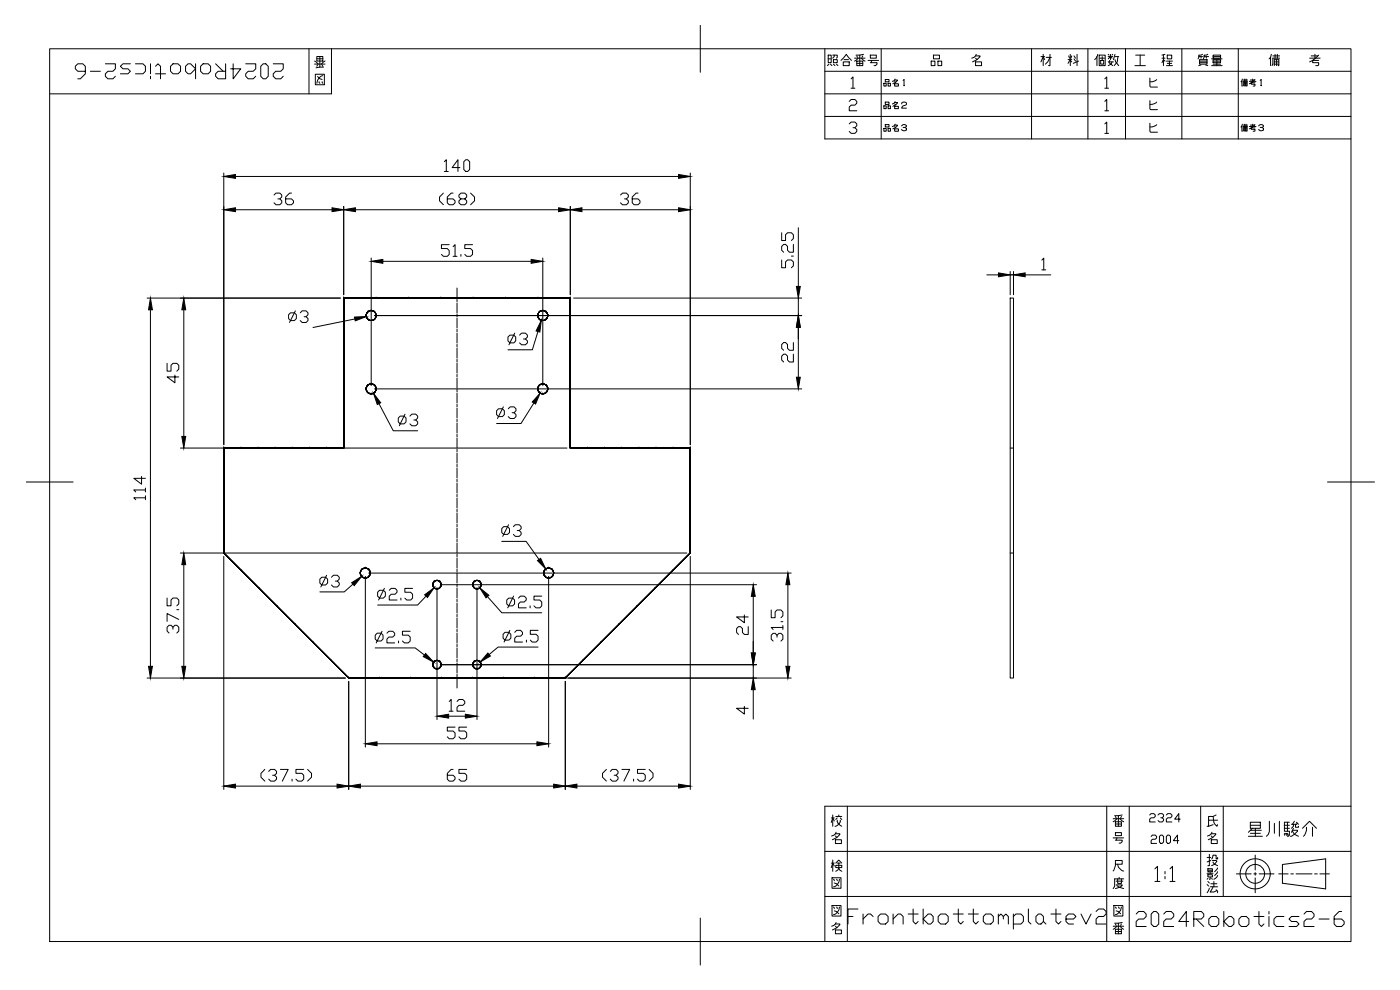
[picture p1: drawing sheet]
<svg xmlns="http://www.w3.org/2000/svg" width="420mm" height="297mm" viewBox="0 0 420 297" stroke-linecap="round" stroke-linejoin="round" font-family="sans-serif">
<g fill="none" stroke="#000" stroke-width=".3">
<path d="M14.9 14.6h390.5v267.9h-390.5zM92.7 14.6v13.6M99.5 14.6v13.6h-84.6M210.2 7.6v14.1M247.5 14.6v27.1h157.9M264.5 14.6v27.1M309.6 14.6v27.1M326.5 14.6v27.1M337.8 14.6v27.1M354.7 14.6v27.1M371.6 14.6v27.1M94.6 22.3h2.7v3.1h-2.7z"/>
<path d="M95.3 23l.7 .6 .7 .2M95.8 24.5l.2 .5M96.7 24.5l.2 .5M96.9 22.7a2.16 2.16 0 0 0-1.8 2.3M247.5 21.4h157.9M247.5 28.2h157.9M247.5 34.9h157.9M254.9 37.2l.5-.6h1.2l.5 .6v.5l-.5 .6h-.6M254.9 30.4l.5-.5h1.2l.5 .5v.6l-.5 .5h-1.2l-.5 .6v1.1h2.2M255.4 23.7l.6-.6v3.4M255.4 26.5h1.2M256.6 38.3l.5 .6v.5l-.5 .6h-1.2l-.5-.6"/>
<path d="M331.6 37.2l.5-.6v3.4M331.6 23.7l.5-.6v3.4M331.6 30.4l.5-.5v3.3M331.6 26.5h1.1M331.6 33.2h1.1M345.1 37v2.4l.2 .3h2.1M345.1 23.4v2.5l.2 .2h2.1M345.1 30.2v2.5l.2 .2h2.1M347.1 37.4l-1.3 .7h-.7M347.1 23.9a2.59 2.59 0 0 1-2 .6M347.1 30.6a2.48 2.48 0 0 1-2 .7M331.6 40h1.1"/>
<path d="M7.9 144.6h14M398.4 144.6h14.1M247.5 255.4h157.9M249.5 259h.9M249.5 245.4h.9M249.9 244.5v3.4M249.9 258v3.4M250.4 259.8l-.5-.8-.4 1.3M250.4 246.3l-.5-.9-.4 1.4M250.7 250.2h1.4a3.4 3.4 0 0 1-2.3 1.8M250.7 252h1.8v1.1h-1.8zM250.7 250.8l.5 .5"/>
<path d="M250.8 259l.9-1 .9 1M250.8 259.6h1.8v.7h-1.8zM250.8 245h1.8M250.9 249.7l-.6 .9-.7 .2M251.3 246.1a1.9 1.9 0 0 0 1.3 1.8M251.3 259h.9M251.3 245.4l-.5 .5M251.7 259v1.5l.2 .5 .7 .4M251.7 244.5v.5M252.2 246.1a1.96 1.96 0 0 1-1.6 1.8M252.2 245.4l.4 .5M254.3 241.9v40.6"/>
<path d="M332.1 241.9v40.6M338.9 241.9v40.6M360.3 241.9v27.1M362.3 257.3h1.1M362.9 256.4v3.3h-.4M363.5 250.2h1.4a3.5 3.5 0 0 1-2.3 1.8M363.5 252h1.8v1.1h-1.8zM365.4 257.3v.4h-.4v-1.1h-.9l-.5 1.1M367.1 241.9v27.1M376.7 256.6v4.4M384.9 259.4l12.9-1.7v9l-12.9-1.7zM405.4 241.9h-157.9v40.6"/>
<path d="M210.2 275.4v14.1M247.5 269h157.9M249.7 271.7h2.7v3.2h-2.7zM249.7 263.4h2.7v3.1h-2.7zM250.1 263.8l.3 .5M250.4 264.9l.7 .3 .6 .6M250.7 277.2h1.4a3.4 3.4 0 0 1-2.3 1.8M250.9 276.8l-.6 .9-.7 .2M251.1 263.8l.2 .5M251.7 260.3l-.2 .7-.7 .4M251.9 263.8a2.47 2.47 0 0 1-1.8 2.3M334.1 277.9h3.1"/>
<path d="M334.3 271.7h2.7v3.2h-2.7zM336.1 277.9l1.1 .9M336.8 276.8l-1.2 .2v3.2M346.6 260.7l.8-.7v4.5M346.6 264.5h1.5M349.6 261.5v.7M349.6 263v.7M351.1 260.7l.8-.7v4.5M351.1 264.5h1.5M362.9 266.5l-.6 1.4M364.1 266.1l-.9 1.5h1.1l.9-.4M365 267l.4 .4v.5"/>
<path d="M371.1 262.2h4.4M376.3 262.2h.8M376.7 261.8v.8M376.7 263.4v4.5M377.9 262.2h4.4M383.8 262.2h2.8M387.4 262.2h.8M389 262.2h4.7M394.5 262.2h.8M396.1 262.2h2.9"/>
<circle cx="376.7" cy="262.2" r="4.5"/>
<circle cx="376.7" cy="262.2" r="2.83"/>
</g>
<!-- layer: 0 -->
<g fill="none" stroke="#000" stroke-width=".3">
<path d="M103.1 95.9h.1M103.1 89.4v45zM103.1 89.4h.1M103.1 89.4h68.1h-68.1M103.1 89.4h68.1zM109.9 94.7a1.49 1.49 0 0 1 1.5-1.5 1.49 1.49 0 0 1 1.5 1.5M109.9 94.7a1.49 1.49 0 0 0 1.5 1.5 1.49 1.49 0 0 0 1.5-1.5M109.9 94.7h.1M110.3 93.6h.1M110.3 95.7h.1M111.4 93.2h.1M111.4 96.2h.1"/>
<path d="M112.5 93.6h.1M112.5 95.7h.1M112.9 89.4h.1M112.9 94.7h.1M122.6 89.4h.1M132.3 89.4h.1M142 89.4h.1M151.7 89.4h.1M161.4 94.7h.1M161.4 94.7a1.49 1.49 0 0 1 1.5-1.5 1.49 1.49 0 0 1 1.5 1.5M161.4 94.7a1.49 1.49 0 0 0 1.5 1.5 1.49 1.49 0 0 0 1.5-1.5M161.4 89.4h.1"/>
<path d="M161.8 93.6h.1M161.8 95.7h.1M162.9 93.2h.1M162.9 96.2h.1M164 93.6h.1M164 95.7h.1M164.4 94.7h.1M171.2 89.4v45zM171.2 95.9h.1M171.2 89.4h.1M303.2 89.4h1v114h-1zM103.1 115.2h.1"/>
<path d="M103.1 108.7h.1M103.1 102.3h.1M109.9 116.7a1.49 1.49 0 0 1 1.5-1.5 1.49 1.49 0 0 1 1.5 1.5M109.9 116.7a1.49 1.49 0 0 0 1.5 1.5 1.49 1.49 0 0 0 1.5-1.5M109.9 116.7h.1M110.3 115.6h.1M110.3 117.8h.1M111.4 115.2h.1M111.4 118.2h.1M112.5 115.6h.1M112.5 117.8h.1M112.9 116.7h.1"/>
<path d="M161.4 116.7h.1M161.4 116.7a1.49 1.49 0 0 1 1.5-1.5 1.49 1.49 0 0 1 1.5 1.5M161.4 116.7a1.49 1.49 0 0 0 1.5 1.5 1.49 1.49 0 0 0 1.5-1.5M161.8 115.6h.1M161.8 117.8h.1M162.9 115.2h.1M162.9 118.2h.1M164 115.6h.1M164 117.8h.1M164.4 116.7h.1M171.2 115.2h.1M171.2 108.7h.1"/>
<path d="M171.2 102.3h.1M67.2 134.4h.1M67.2 134.4v31.5v-31.5M67.2 138.9h.1M67.2 134.4v31.5zM67.2 134.4h35.9h-35.9M67.2 134.4h35.9zM72.3 134.4h.1M77.4 134.4h.1M82.6 134.4h.1M87.7 134.4h.1M92.9 134.4h.1"/>
<path d="M98 134.4h.1M103.1 134.4h.1M103.1 134.4v-45v45M103.1 128h.1M103.1 121.6h.1M171.2 128h.1M171.2 121.6h.1M171.2 134.4h.1M171.2 134.4h36h-36M171.2 134.4h36zM176.3 134.4h.1M181.4 134.4h.1"/>
<path d="M186.6 134.4h.1M191.7 134.4h.1M196.9 134.4h.1M202 134.4h.1M207.2 134.4h.1M207.2 134.4v31.5v-31.5M207.2 138.9h.1M207.2 134.4v31.5zM303.2 134.4h1M67.2 156.9h.1M67.2 152.4h.1M67.2 147.9h.1"/>
<path d="M67.2 143.4h.1M207.2 156.9h.1M207.2 152.4h.1M207.2 147.9h.1M207.2 143.4h.1M67.2 165.9l37.4 37.5zM67.2 165.9h.1M67.2 161.4h.1M72.5 171.3h.1M77.9 176.6h.1M108.2 171.9h.1M108.6 170.9h.1"/>
<path d="M108.6 173h.1M109.6 170.4h.1M109.6 173.4h.1M110.7 170.9h.1M110.7 173h.1M111.1 171.9h.1M129.9 175.4a1.26 1.26 0 0 1 1.2-1.2 1.26 1.26 0 0 1 1.3 1.2M129.9 175.4a1.26 1.26 0 0 0 1.2 1.3 1.26 1.26 0 0 0 1.3-1.3M129.9 175.4h.1M130.3 174.5h.1M130.3 176.3h.1M131.1 174.2h.1"/>
<path d="M131.1 176.7h.1M132 174.5h.1M132 176.3h.1M132.4 175.4h.1M141.9 175.4a1.26 1.26 0 0 1 1.2-1.2 1.26 1.26 0 0 1 1.3 1.2M141.9 175.4a1.26 1.26 0 0 0 1.2 1.3 1.26 1.26 0 0 0 1.3-1.3M141.9 175.4h.1M142.3 174.5h.1M142.3 176.3h.1M143.2 174.2h.1M143.2 176.7h.1M144 174.5h.1"/>
<path d="M144 176.3h.1M144.4 175.4h.1M163.2 171.9h.1M163.6 170.9h.1M163.6 173h.1M164.7 170.4h.1M164.7 173.4h.1M165.7 170.9h.1M165.7 173h.1M166.2 171.9h.1M196.4 176.6h.1M201.8 171.3h.1"/>
<path d="M207.2 161.4h.1M207.2 165.9h.1M303.2 165.9h1M83.2 182h.1M88.6 187.4h.1M93.9 192.7h.1M99.3 198.1h.1M129.9 199.4a1.26 1.26 0 0 1 1.2-1.2 1.26 1.26 0 0 1 1.3 1.2M129.9 199.4a1.26 1.26 0 0 0 1.2 1.3 1.26 1.26 0 0 0 1.3-1.3M129.9 199.4h.1M130.3 198.6h.1M131.1 198.2h.1"/>
<path d="M132 198.6h.1M132.4 199.4h.1M141.9 199.4a1.26 1.26 0 0 1 1.2-1.2 1.26 1.26 0 0 1 1.3 1.2M141.9 199.4a1.26 1.26 0 0 0 1.2 1.3 1.26 1.26 0 0 0 1.3-1.3M141.9 199.4h.1M142.3 198.6h.1M143.2 198.2h.1M144 198.6h.1M144.4 199.4h.1M175 198.1h.1M180.4 192.7h.1M185.7 187.4h.1"/>
<path d="M191.1 182h.1M104.6 203.4h65.1zM104.6 203.4h.1M104.6 203.4l-37.4-37.5 37.4 37.5M113.9 203.4h.1M123.2 203.4h.1M130.3 200.3h.1M131.1 200.7h.1M132 200.3h.1M132.5 203.4h.1M141.8 203.4h.1M142.3 200.3h.1"/>
<path d="M143.2 200.7h.1M144 200.3h.1M151.1 203.4h.1M160.4 203.4h.1M169.7 203.4h-65.1h65.1M169.7 203.4h.1M169.7 203.4l37.5-37.5-37.5 37.5M169.7 203.4l37.5-37.5z"/>
<circle cx="109.6" cy="171.9" r="1.49"/>
<circle cx="164.6" cy="171.9" r="1.49"/>
</g>
<!-- layer: AM_5 -->
<g fill="none" stroke="#000" stroke-width=".3">
<path d="M67.2 51.9v81.5M70.7 52.9h132.9M207.2 51.9v81.5M70.7 62.9h29M103.1 61.9v26.5M106.7 62.9h60.9M111.4 77.4v38.3M114.9 78.4h44.5M162.9 77.4v38.3M171.2 61.9v26.5M174.6 62.9h29M239.6 68.3v17.6"/>
<path d="M312.7 78l.5-.5v3.5M44.2 89.4h58M45.1 92.9v107M55.2 92.9v38M106.5 95.7l-12.6 2.6M112.4 94.7h128.2M172.1 89.4h68.5M239.6 89.4v5.3M239.6 98.2v15M296.2 82.5h3.5M303.2 81.5v6.9M303.2 82.5h1"/>
<path d="M304.2 81.5v6.9M307.7 82.5h7.6M312.7 81h1.1M112.4 116.7h128.2M54.1 134.4h116.1M113.7 121.1l4.3 8.2h7.3M160.2 120.9l-3.8 6.2h-7.4M151.2 158h1.1l.6 .6v1.2l-.6 .5h-1.1l-.6-.5v-1.2zM152.6 157.4l-1.7 3.5M154.1 158l.6-.6h1.1l.6 .6v.6l-.6 .6h-.6M155.8 159.2l.6 .6v.5l-.6 .6h-1.1l-.6-.6M54.1 165.9h152"/>
<path d="M55.2 169.4v30.5M67.2 166.9v70M105.9 175.3l-2.6 2.3h-7.3M109.6 172.9v51.3M110.7 171.9h126.7M127.9 178.9l-2.6 2.6h-12M131.1 176.4v39.5M132.1 175.4h95M143.2 176.4v39.5M146.3 179l4.3 4.9h12M150.6 162.4h7.3l3.9 5.5M164.7 172.9v51.3"/>
<path d="M164.7 170.4l-.7 .2-.5 .4M207.2 166.9v70M226.1 178.9v17M236.5 175.4v24.5M112.6 194.4h12l2.8 2.1M113.2 190h1.2l.6 .6v1.1l-.6 .6h-1.2l-.6-.6v-1.1zM114.7 189.4l-1.8 3.5M116.1 190l.6-.6h1.2l.5 .6v.6l-.5 .5h-1.2l-.6 .6v1.2h2.3M119.6 192.3v.6M123.1 189.4h-2.3v1.2h1.7l.6 .5v1.2l-.6 .6h-1.1l-.6-.6M131 198.2l-.7 .3-.4 .9M132.1 199.4h95"/>
<path d="M161.5 194.1h-12l-2.7 2.3M226.1 199.4v4M44.2 203.4h59.5M104.6 204.4v32.5M138.2 203.4h99.2M169.7 204.4v32.5M226.1 206.9v8.9M70.7 235.9h30.5M108.2 235.9h58M113.2 223.2h47.9M173.1 235.9h30.5"/>
</g>
<g fill="#000" stroke="#000" stroke-width=".3">
<path d="M67.2 52.9l3.5-.5v1.1zM203.6 52.4l3.6 .5-3.6 .6zM67.2 62.9l3.5-.6v1.2zM99.7 62.3l3.4 .6-3.4 .6zM103.1 62.9l3.6-.6v1.2zM111.4 78.4l3.5-.6v1.2zM159.4 77.8l3.5 .6-3.5 .6zM167.6 62.3l3.6 .6-3.6 .6zM171.2 62.9l3.4-.6v1.2zM203.6 62.3l3.6 .6-3.6 .6zM45.1 89.4l.6 3.5h-1.1zM55.2 89.4l.5 3.5h-1.1z"/>
<path d="M106.4 95.1l3.5-.1-3.3 1.3zM162.5 96.1l-.5 3.5-1.1-.3zM239.6 94.7l.6 3.5h-1.2zM239 85.9h1.2l-.6 3.5zM299.7 81.9l3.5 .6-3.5 .5zM304.2 82.5l3.5-.6v1.1zM239 113.2h1.2l-.6 3.5zM54.6 130.9h1.1l-.5 3.5zM112.1 118l2.2 2.8-1.1 .6zM162.1 117.9l-1.4 3.3-1-.6zM55.2 165.9l.5 3.5h-1.1zM105.5 174.8l3-1.9-2.2 2.8z"/>
<path d="M127.4 178.5l2.9-2.2-2 3zM144 176.4l2.7 2.2-.8 .8zM161.3 168.2l.9-.7 1.6 3.2zM226.1 175.4l.6 3.5h-1.2zM236.5 171.9l.5 3.5h-1.1zM44.6 199.9h1.1l-.6 3.5zM54.6 199.9h1.1l-.5 3.5zM127.7 196.1l2.5 2.6-3.2-1.7zM146.4 195.9l.8 .9-3.1 1.8zM225.5 195.9h1.2l-.6 3.5zM235.9 199.9h1.1l-.5 3.5zM131.1 214.9l3.5-.6v1.2z"/>
<path d="M226.1 203.4l.6 3.5h-1.2zM67.2 235.9l3.5-.6v1.1zM101.2 235.3l3.4 .6-3.4 .5zM104.6 235.9l3.6-.6v1.1zM109.6 223.2l3.6-.6v1.1zM161.1 222.6l3.6 .6-3.6 .5zM166.2 235.3l3.5 .6-3.5 .5zM169.7 235.9l3.4-.6v1.1zM203.6 235.3l3.6 .6-3.6 .5z"/>
</g>
<!-- layer: AM_7 -->
<g fill="none" stroke="#000" stroke-width=".3">
<path d="M137.2 86.4v3M137.2 89.8v.8M137.2 90.9v3M137.2 94.3v.8M137.2 95.4v3M137.2 98.8v.8M137.2 99.9v3M137.2 103.3v.8M137.2 104.4v3M137.2 107.8v.8M137.2 108.9v3M137.2 112.3v.8"/>
<path d="M137.2 113.4v3M137.2 116.8v.8M137.2 117.9v3M137.2 121.3v.8M137.2 122.4v3M137.2 125.8v.8M137.2 126.9v3M137.2 130.3v.8M137.2 131.4v3M137.2 134.8v.8M137.2 135.9v3M137.2 139.3v.8"/>
<path d="M137.2 140.4v3M137.2 143.8v.8M137.2 144.9v3M137.2 148.3v.8M137.2 149.4v3M137.2 152.8v.8M137.2 153.9v3M137.2 157.3v.8M137.2 158.4v3M137.2 161.8v.8M137.2 162.9v3M137.2 166.3v.8"/>
<path d="M137.2 167.4v3M137.2 170.8v.8M137.2 171.9v3M137.2 175.3v.8M137.2 176.4v3M137.2 179.8v.8M137.2 180.9v3M137.2 184.3v.8M137.2 185.4v3M137.2 188.8v.8M137.2 189.9v3M137.2 193.3v.8"/>
<path d="M137.2 194.4v3M137.2 197.8v.8M137.2 198.9v3M137.2 202.3v.8M137.2 203.4v3"/>
</g>
<text font-size="10.1" x="253.6" y="280.1">Frontbottomplatev2</text>
<g font-size="8.4">
<text x="21.9" y="25">2024Robotics2-6</text>
<text x="373.6" y="252.2">星川駿介</text>
</g>
<text font-size="7.9" x="340.1" y="279">2024Robotics2-6</text>
<g font-size="7.1">
<text x="132.3" y="52.6">140</text>
<text x="81.5" y="62.8">36</text>
<text x="130.9" y="62.8">(68)</text>
<text x="185.2" y="62.8">36</text>
<text x="239.2" y="81.5" transform="rotate(-90 239.2 81.5)">5.25</text>
<text x="85.7" y="98.1">3</text>
<text x="151.7" y="104.8">3</text>
<text x="239.2" y="109.7" transform="rotate(-90 239.2 109.7)">22</text>
<text x="55" y="116.1" transform="rotate(-90 55 116.1)">45</text>
<text x="118.5" y="129.1">3</text>
<text x="44.8" y="151" transform="rotate(-90 44.8 151)">114</text>
<text x="95.2" y="177.4">3</text>
<text x="112.5" y="181.3">2.5</text>
<text x="55" y="191.2" transform="rotate(-90 55 191.2)">37.5</text>
<text x="225.8" y="191.6" transform="rotate(-90 225.8 191.6)">24</text>
<text x="149.9" y="194">2.5</text>
<text x="134.1" y="214.5">12</text>
<text x="133.4" y="223">55</text>
<text x="77.3" y="235.7">(37.5)</text>
<text x="133.4" y="235.7">65</text>
<text x="179.9" y="235.7">(37.5)</text>
</g>
<g font-size="6.6">
<text x="93.5" y="21.5">番</text>
<text x="247.3" y="20.8">照合番号</text>
<text x="278.7" y="20.8">品 名</text>
<text x="311.5" y="20.8">材 料</text>
<text x="327.7" y="20.8">個数</text>
<text x="339.7" y="20.8">工 程</text>
<text x="358.8" y="20.8">質量</text>
<text x="379.9" y="20.8">備 考</text>
<text x="131.6" y="78">51.5</text>
<text x="148.2" y="126.6">3</text>
<text x="151.3" y="183.4">2.5</text>
<text x="236" y="193.7" transform="rotate(-90 236 193.7)">31.5</text>
<text x="333" y="249.1">番</text>
<text x="361.2" y="249.1">氏</text>
<text x="333" y="254.4">号</text>
<text x="333" y="262.5">尺</text>
<text x="333" y="267.8">度</text>
<text x="361.2" y="264.9">影</text>
</g>
<text font-size="6.2" x="344.3" y="248">2324</text>
<g font-size="5.7">
<text x="220.1" y="215.5">4</text>
<text x="344.7" y="254.4">2004</text>
</g>
<g font-size="5.3">
<text x="264.2" y="27.2">品名１</text>
<text x="371.5" y="27.2">備考１</text>
<text x="264.2" y="33.9">品名２</text>
<text x="264.2" y="40.6">品名３</text>
<text x="371.5" y="40.6">備考３</text>
</g>
</svg>
